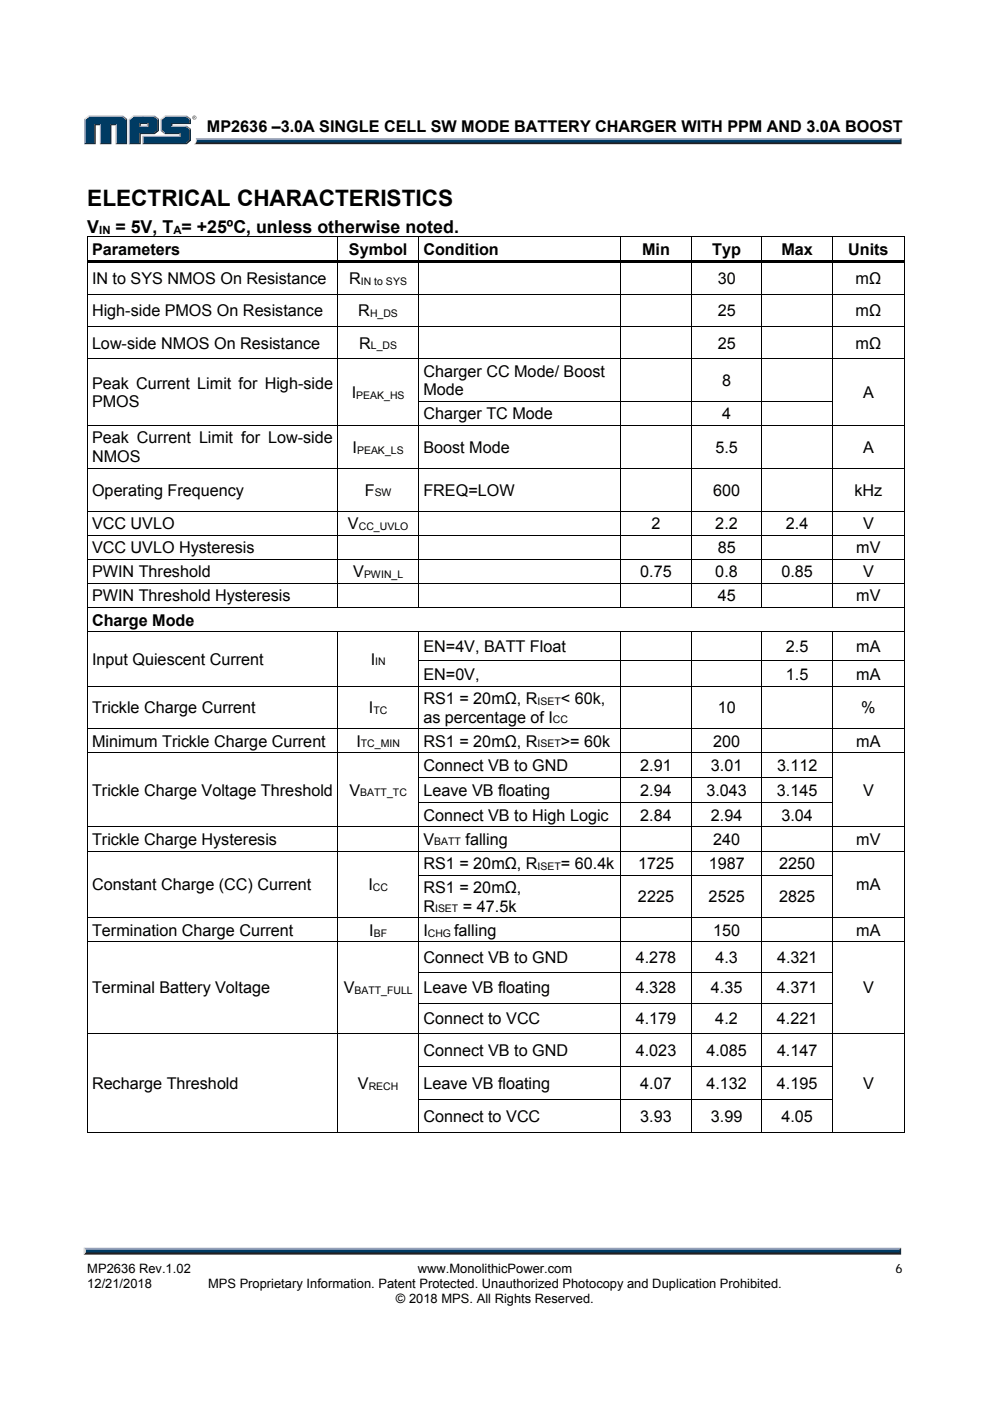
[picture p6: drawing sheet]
<svg xmlns="http://www.w3.org/2000/svg" width="210mm" height="297mm" viewBox="0 0 210 297" stroke-linecap="round" stroke-linejoin="round" font-family="sans-serif">
<path d="M18.2 265.3h172.5l.4 .7h-173.3z" fill="#231f20"/>
<path d="M17.8 264.6h173.3l-.4 .7h-172.5z" fill="#94a0b9"/>
<path d="M191.1 264.6v1.4l-.4-.4v-.6z" fill="#001339"/>
<path d="M18.2 265h172.5v.6h-172.5z" fill="#003b63"/>
<path d="M17.8 264.5l.4 .5v.6l-.4 .4z" fill="#dcddde"/>
<path d="M41.5 29.3h149.7l-.4 .6h-149.1z" fill="#94a0b9"/>
<path d="M41.7 29.9h149.1l.4 .7h-150.1l.4-.3z" fill="#231f20"/>
<path d="M190.8 29.7l.4-.4v1.3l-.4-.4z" fill="#001339"/>
<path d="M41.7 29.7h149.1v.5h-149.2z" fill="#003b63"/>
<path d="M41.5 29.3l.2 .4-.1 .5-.5 .4 .4-.6z" fill="#dcddde"/>
<path d="M29.6 26.9l.2-.3h1.4l.2 .3z" fill="#94a0b9"/>
<g fill="#003b63">
<path d="M18.1 25.4l.8-.6h7l.8 .6v4.9h-1.9v-4h-1.4v4h-2v-4h-1.4v4h-1.9z"/>
<path d="M27.6 25.4l.8-.6h2.1v1.2h-.9v.9h1.8v-.9h-1.2v-1.2h2.5l.7 .6v2.2l-.7 .6h-3.1v2.1h-2z"/>
<path d="M30.4 29h7.8v-.8h-3.1l-.8-.6v-2.2l.8-.6h4.3l.8 .6v.6h-3.9v.9h3.1l.8 .6v2.1l-.8 .7h-9z"/>
</g>
<path d="M34.9 24.6h4.7" fill="none" stroke="#94a0b9" stroke-width=".26"/>
<path d="M34.1 25.2l.8-.7 .2 .3-.8 .6z" fill="#dcddde"/>
<path d="M34.2 25.2v2.6" fill="none" stroke="#94a0b9" stroke-width=".26"/>
<path d="M34.1 27.8l.2-.2 .8 .6-.2 .2z" fill="#547194"/>
<path d="M34.9 28.3h3.4" fill="none" stroke="#001339" stroke-width=".26"/>
<g fill="#94a0b9">
<path d="M30.2 28.8h7.8v-.4l.3-.2v.8h-7.8z"/>
<path d="M30.2 28.8l.3 .2v1.3l-.3 .3z"/>
</g>
<path d="M36.3 26h3.9v-.6l.3-.2v1.1h-3.9v.3l-.3 .3z" fill="#001339"/>
<path d="M36.3 26.8h3.3" fill="none" stroke="#94a0b9" stroke-width=".26"/>
<path d="M39.6 26.6l.9 .7-.3 .2-.8-.6z" fill="#547194"/>
<g fill="#001339">
<path d="M30.2 30.6l.3-.3h8.9l.8-.7v-2.1l.3-.2v2.5l-.9 .8z"/>
<path d="M29.6 28.2h3.1l.7-.6v-2.2l.3-.2v2.6l-.9 .6h-3v2.2h-2.5l.3-.3h2z"/>
</g>
<path d="M32.8 24.5l.9 .7-.3 .2-.7-.6z" fill="#547194"/>
<path d="M28.2 24.6h4.6" fill="none" stroke="#94a0b9" stroke-width=".26"/>
<path d="M27.3 25.2l.9-.7 .2 .3-.8 .6z" fill="#dcddde"/>
<path d="M27.4 25.2v5.4" fill="none" stroke="#94a0b9" stroke-width=".26"/>
<path d="M31.2 26.3l.2-.3v.9l-.2-.3z" fill="#94a0b9"/>
<g fill="#001339">
<path d="M29.6 26h1.8l-.2 .3h-1.4v.3l-.2 .3z"/>
<path d="M26.7 25.4l.3-.2v5.4h-2.5l.3-.3h1.9z"/>
</g>
<path d="M26.1 24.5l.9 .7-.3 .2-.8-.6z" fill="#547194"/>
<path d="M18.7 24.6h7.4" fill="none" stroke="#94a0b9" stroke-width=".26"/>
<path d="M17.8 25.2l.9-.7 .2 .3-.8 .6z" fill="#dcddde"/>
<path d="M18 25.2v5.4" fill="none" stroke="#94a0b9" stroke-width=".26"/>
<path d="M20 26.3h1.4l-.2 .3h-.9v4h-2.5l.3-.3h1.9z" fill="#001339"/>
<path d="M21.3 26.3v4.3" fill="none" stroke="#94a0b9" stroke-width=".26"/>
<path d="M23.4 26.3h1.4l-.3 .3h-.9v4h-2.4l.2-.3h2z" fill="#001339"/>
<path d="M24.6 26.3v4.3" fill="none" stroke="#94a0b9" stroke-width=".26"/>
<path d="M39.6 24.5l.9 .7-.3 .2-.8-.6z" fill="#547194"/>
<path d="M40.8 24.9a.45 .45 0 0 1 .9 0 .45 .45 0 0 1-.9 0zM40.9 24.9a.35 .35 0 0 0 .7 0 .35 .35 0 0 0-.7 0zM41.1 24.7l.3 .1v.4l-.2-.2-.1 .2zM41.1 24.8v.1h.2z" fill="#231f20"/>
<g fill="#000">
<path d="M18.4 50.1h.2v.7h-.2zM18.4 55.3h.2v1h-.2zM18.6 55.3h53v.5h-53zM71.6 50.1h.1v.7h-.1zM71.6 55.8h.1v.5h-.1zM71.6 55.3h17.1v.5h-17.1zM88.7 50.1h.2v.7h-.2zM88.7 55.8h.2v.5h-.2zM88.7 55.3h42.9v.5h-42.9zM131.6 50.1h.1v.7h-.1zM131.6 55.8h.1v.5h-.1zM131.6 55.3h14.9v.5h-14.9z"/>
<path d="M146.5 50.1h.2v.7h-.2zM146.5 55.8h.2v.5h-.2zM146.5 55.3h15v.5h-15zM161.5 50.1h.2v.7h-.2zM161.5 55.8h.2v.5h-.2zM161.5 55.3h15v.5h-15zM176.5 50.1h.2v.7h-.2zM176.5 55.8h.2v.5h-.2zM176.5 55.3h15.2v.5h-15.2zM191.7 50.1h.2v.7h-.2zM191.7 50.1h.2v.2h-.2zM191.7 55.3h.2v1h-.2z"/>
<path d="M18.4 62.4h.2v.7h-.2zM18.4 69.2h.2v.6h-.2zM18.4 76h.2v.7h-.2zM71.6 62.4h.1v.7h-.1zM71.6 69.2h.1v.6h-.1zM71.6 76h.1v.7h-.1zM88.7 62.4h.2v.7h-.2zM88.7 69.2h.2v.6h-.2zM88.7 76h.2v.7h-.2zM131.6 62.4h.1v.7h-.1zM131.6 69.2h.1v.6h-.1zM131.6 76h.1v.7h-.1z"/>
<path d="M146.5 62.4h.2v.7h-.2zM146.5 69.2h.2v.6h-.2zM146.5 76h.2v.7h-.2zM161.5 62.4h.2v.7h-.2zM161.5 69.2h.2v.6h-.2zM161.5 76h.2v.7h-.2zM176.5 62.4h.2v.7h-.2zM176.5 69.2h.2v.6h-.2zM176.5 76h.2v.7h-.2zM191.7 62.4h.2v.7h-.2zM191.7 69.2h.2v.6h-.2zM191.7 76h.2v.7h-.2z"/>
<path d="M18.4 85h.2v.7h-.2zM18.4 90.1h.2v.7h-.2zM18.4 99.2h.2v.7h-.2zM71.6 85h.1v.7h-.1zM71.6 90.1h.1v.7h-.1zM71.6 99.2h.1v.7h-.1zM88.7 85h.2v.7h-.2zM88.7 90.1h.2v.7h-.2zM88.7 99.2h.2v.7h-.2zM131.6 85h.1v.7h-.1zM131.6 90.1h.1v.7h-.1zM131.6 99.2h.1v.7h-.1z"/>
<path d="M146.5 85h.2v.7h-.2zM146.5 90.1h.2v.7h-.2zM146.5 99.2h.2v.7h-.2zM161.5 85h.2v.7h-.2zM161.5 90.1h.2v.7h-.2zM161.5 99.2h.2v.7h-.2zM176.5 85h.2v.7h-.2zM176.5 90.1h.2v.7h-.2zM176.5 99.2h.2v.7h-.2zM191.7 85h.2v.7h-.2zM191.7 90.1h.2v.7h-.2zM191.7 99.2h.2v.7h-.2z"/>
<path d="M18.4 108.3h.2v.7h-.2zM18.4 113.4h.2v.7h-.2zM18.4 118.6h.2v.6h-.2zM71.6 108.3h.1v.7h-.1zM71.6 113.4h.1v.7h-.1zM71.6 118.6h.1v.6h-.1zM88.7 108.3h.2v.7h-.2zM88.7 113.4h.2v.7h-.2zM88.7 118.6h.2v.6h-.2zM131.6 108.3h.1v.7h-.1zM131.6 113.4h.1v.7h-.1zM131.6 118.6h.1v.6h-.1z"/>
<path d="M146.5 108.3h.2v.7h-.2zM146.5 113.4h.2v.7h-.2zM146.5 118.6h.2v.6h-.2zM161.5 108.3h.2v.7h-.2zM161.5 113.4h.2v.7h-.2zM161.5 118.6h.2v.6h-.2zM176.5 108.3h.2v.7h-.2zM176.5 113.4h.2v.7h-.2zM176.5 118.6h.2v.6h-.2zM191.7 108.3h.2v.7h-.2zM191.7 113.4h.2v.7h-.2zM191.7 118.6h.2v.6h-.2z"/>
<path d="M18.4 123.7h.2v.7h-.2zM18.4 128.8h.2v.7h-.2zM18.4 133.9h.2v.7h-.2zM71.6 123.7h.1v.7h-.1zM71.6 133.9h.1v.7h-.1zM88.7 123.7h.2v.7h-.2zM88.7 133.9h.2v.7h-.2zM131.6 123.7h.1v.7h-.1zM131.6 133.9h.1v.7h-.1zM146.5 123.7h.2v.7h-.2zM146.5 133.9h.2v.7h-.2zM161.5 123.7h.2v.7h-.2z"/>
<path d="M161.5 133.9h.2v.7h-.2zM176.5 123.7h.2v.7h-.2zM176.5 133.9h.2v.7h-.2zM191.7 123.7h.2v.7h-.2zM191.7 128.8h.2v.7h-.2zM191.7 133.9h.2v.7h-.2zM18.4 140h.2v1h-.2zM18.4 145.4h.2v.7h-.2zM18.4 154.5h.2v.7h-.2zM71.6 140h.1v1h-.1zM71.6 145.4h.1v.7h-.1zM71.6 154.5h.1v.7h-.1z"/>
<path d="M88.7 140h.2v1h-.2zM88.7 145.4h.2v.7h-.2zM88.7 154.5h.2v.7h-.2zM131.6 140h.1v1h-.1zM131.6 145.4h.1v.7h-.1zM131.6 154.5h.1v.7h-.1zM146.5 140h.2v1h-.2zM146.5 145.4h.2v.7h-.2zM146.5 154.5h.2v.7h-.2zM161.5 140h.2v1h-.2zM161.5 145.4h.2v.7h-.2zM161.5 154.5h.2v.7h-.2z"/>
<path d="M176.5 140h.2v1h-.2zM176.5 145.4h.2v.7h-.2zM176.5 154.5h.2v.7h-.2zM191.7 140h.2v1h-.2zM191.7 145.4h.2v.7h-.2zM191.7 154.5h.2v.7h-.2zM18.4 159.6h.2v.7h-.2zM18.4 164.7h.2v1h-.2zM18.4 170.1h.2v.7h-.2zM18.4 175.2h.2v.7h-.2zM71.6 159.6h.1v.7h-.1zM71.6 164.7h.1v1h-.1z"/>
<path d="M71.6 170.1h.1v.7h-.1zM71.6 175.2h.1v.7h-.1zM88.7 159.6h.2v.7h-.2zM88.7 164.7h.2v1h-.2zM88.7 170.1h.2v.7h-.2zM88.7 175.2h.2v.7h-.2zM131.6 159.6h.1v.7h-.1zM131.6 164.7h.1v1h-.1zM131.6 170.1h.1v.7h-.1zM131.6 175.2h.1v.7h-.1zM146.5 159.6h.2v.7h-.2zM146.5 164.7h.2v1h-.2z"/>
<path d="M146.5 170.1h.2v.7h-.2zM146.5 175.2h.2v.7h-.2zM161.5 159.6h.2v.7h-.2zM161.5 164.7h.2v1h-.2zM161.5 170.1h.2v.7h-.2zM161.5 175.2h.2v.7h-.2zM176.5 159.6h.2v.7h-.2zM176.5 164.7h.2v1h-.2zM176.5 170.1h.2v.7h-.2zM176.5 175.2h.2v.7h-.2zM191.7 159.6h.2v.7h-.2zM191.7 164.7h.2v1h-.2z"/>
<path d="M191.7 170.1h.2v.7h-.2zM191.7 175.2h.2v.7h-.2zM18.4 180.4h.2v.6h-.2zM18.4 185.5h.2v.6h-.2zM18.4 194.5h.2v.7h-.2zM71.6 180.4h.1v.6h-.1zM71.6 185.5h.1v.6h-.1zM71.6 194.5h.1v.7h-.1zM88.7 180.4h.2v.6h-.2zM88.7 185.5h.2v.6h-.2zM88.7 194.5h.2v.7h-.2zM131.6 180.4h.1v.6h-.1z"/>
<path d="M131.6 185.5h.1v.6h-.1zM131.6 194.5h.1v.7h-.1zM146.5 180.4h.2v.6h-.2zM146.5 185.5h.2v.6h-.2zM146.5 194.5h.2v.7h-.2zM161.5 180.4h.2v.6h-.2zM161.5 185.5h.2v.6h-.2zM161.5 194.5h.2v.7h-.2zM176.5 180.4h.2v.6h-.2zM176.5 185.5h.2v.6h-.2zM176.5 194.5h.2v.7h-.2zM191.7 180.4h.2v.6h-.2z"/>
<path d="M191.7 185.5h.2v.6h-.2zM191.7 194.5h.2v.7h-.2zM18.4 199.6h.2v.7h-.2zM18.4 206.1h.2v.7h-.2zM18.4 212.6h.2v.7h-.2zM18.4 219h.2v.7h-.2zM71.6 199.6h.1v.7h-.1zM71.6 206.1h.1v.7h-.1zM71.6 212.6h.1v.7h-.1zM71.6 219h.1v.7h-.1zM88.7 199.6h.2v.7h-.2zM88.7 206.1h.2v.7h-.2z"/>
<path d="M88.7 212.6h.2v.7h-.2zM88.7 219h.2v.7h-.2zM131.6 199.6h.1v.7h-.1zM131.6 206.1h.1v.7h-.1zM131.6 212.6h.1v.7h-.1zM131.6 219h.1v.7h-.1zM146.5 199.6h.2v.7h-.2zM146.5 206.1h.2v.7h-.2zM146.5 212.6h.2v.7h-.2zM146.5 219h.2v.7h-.2zM161.5 199.6h.2v.7h-.2zM161.5 206.1h.2v.7h-.2z"/>
<path d="M161.5 212.6h.2v.7h-.2zM161.5 219h.2v.7h-.2zM176.5 199.6h.2v.7h-.2zM176.5 206.1h.2v.7h-.2zM176.5 212.6h.2v.7h-.2zM176.5 219h.2v.7h-.2zM191.7 199.6h.2v.7h-.2zM191.7 206.1h.2v.7h-.2zM191.7 212.6h.2v.7h-.2zM191.7 219h.2v.7h-.2zM18.4 226.1h.2v.6h-.2zM18.4 233.1h.2v.7h-.2z"/>
<path d="M71.6 226.1h.1v.6h-.1zM71.6 233.1h.1v.7h-.1zM88.7 226.1h.2v.6h-.2zM88.7 233.1h.2v.7h-.2zM131.6 226.1h.1v.6h-.1zM131.6 233.1h.1v.7h-.1zM146.5 226.1h.2v.6h-.2zM146.5 233.1h.2v.7h-.2zM161.5 226.1h.2v.6h-.2zM161.5 233.1h.2v.7h-.2zM176.5 226.1h.2v.6h-.2zM176.5 233.1h.2v.7h-.2z"/>
<path d="M191.7 226.1h.2v.6h-.2zM191.7 233.1h.2v.7h-.2zM191.7 240.1h.2v.2h-.2z"/>
</g>
<g fill="none" stroke="#000" stroke-width=".21">
<path d="M18.4 50.2h53.2M18.5 50.8v4.5M18.5 56.3v6.1M71.6 50.8v4.5M71.6 56.3v6.1M71.7 50.2h17M88.8 50.8v4.5M88.8 56.3v6.1M88.9 50.2h42.7M131.7 50.8v4.5M131.7 56.3v6.1M131.7 50.2h14.8"/>
<path d="M146.6 50.8v4.5M146.6 56.3v6.1M146.7 50.2h14.8M161.6 50.8v4.5M161.6 56.3v6.1M161.7 50.2h14.8M176.6 50.8v4.5M176.6 56.3v6.1M176.7 50.2h15M191.8 50.8v4.5M191.8 56.3v6.1M18.5 63.1v6.1"/>
<path d="M18.5 69.8v6.2M18.5 76.7v8.3M18.6 62.5h53M18.6 69.2h53M18.6 76.1h53M71.6 63.1v6.1M71.6 69.8v6.2M71.6 76.7v8.3M71.7 62.5h17M71.7 69.2h17M71.7 76.1h17M88.8 63.1v6.1"/>
<path d="M88.8 69.8v6.2M88.8 76.7v8.3M88.9 62.5h42.7M88.9 69.2h42.7M88.9 76.1h42.7M131.7 63.1v6.1M131.7 69.8v6.2M131.7 76.7v8.3M131.7 62.5h14.8M131.7 69.2h14.8M131.7 76.1h14.8M146.6 63.1v6.1"/>
<path d="M146.6 69.8v6.2M146.6 76.7v8.3M146.7 62.5h14.8M146.7 69.2h14.8M146.7 76.1h14.8M161.6 63.1v6.1M161.6 69.8v6.2M161.6 76.7v8.3M161.7 62.5h14.8M161.7 69.2h14.8M161.7 76.1h14.8M176.6 63.1v6.1"/>
<path d="M176.6 69.8v6.2M176.6 76.7v8.3M176.7 62.5h15M176.7 69.2h15M176.7 76.1h15M191.8 63.1v6.1M191.8 69.8v6.2M191.8 76.7v8.3M18.5 85.7v4.4M18.5 90.8v8.4M18.5 99.9v8.4M18.6 90.2h53"/>
<path d="M18.6 99.3h53M71.6 85.7v4.4M71.6 90.8v8.4M71.6 99.9v8.4M71.7 90.2h17M71.7 99.3h17M88.8 85.7v4.4M88.8 90.8v8.4M88.8 99.9v8.4M88.9 85.1h42.7M88.9 90.2h42.7M88.9 99.3h42.7"/>
<path d="M131.7 85.7v4.4M131.7 90.8v8.4M131.7 99.9v8.4M131.7 85.1h14.8M131.7 90.2h14.8M131.7 99.3h14.8M146.6 85.7v4.4M146.6 90.8v8.4M146.6 99.9v8.4M146.7 85.1h14.8M146.7 90.2h14.8M146.7 99.3h14.8"/>
<path d="M161.6 85.7v4.4M161.6 90.8v8.4M161.6 99.9v8.4M161.7 85.1h14.8M161.7 90.2h14.8M161.7 99.3h14.8M176.6 85.7v4.4M176.6 90.8v8.4M176.6 99.9v8.4M176.7 90.2h15M176.7 99.3h15M191.8 85.7v4.4"/>
<path d="M191.8 90.8v8.4M191.8 99.9v8.4M18.5 109v4.4M18.5 114.1v4.5M18.5 119.2v4.5M18.6 108.4h53M18.6 113.5h53M18.6 118.6h53M71.6 109v4.4M71.6 114.1v4.5M71.6 119.2v4.5M71.7 108.4h17"/>
<path d="M71.7 113.5h17M71.7 118.6h17M88.8 109v4.4M88.8 114.1v4.5M88.8 119.2v4.5M88.9 108.4h42.7M88.9 113.5h42.7M88.9 118.6h42.7M131.7 109v4.4M131.7 114.1v4.5M131.7 119.2v4.5M131.7 108.4h14.8"/>
<path d="M131.7 113.5h14.8M131.7 118.6h14.8M146.6 109v4.4M146.6 114.1v4.5M146.6 119.2v4.5M146.7 108.4h14.8M146.7 113.5h14.8M146.7 118.6h14.8M161.6 109v4.4M161.6 114.1v4.5M161.6 119.2v4.5M161.7 108.4h14.8"/>
<path d="M161.7 113.5h14.8M161.7 118.6h14.8M176.6 109v4.4M176.6 114.1v4.5M176.6 119.2v4.5M176.7 108.4h15M176.7 113.5h15M176.7 118.6h15M191.8 109v4.4M191.8 114.1v4.5M191.8 119.2v4.5M18.5 124.4v4.4"/>
<path d="M18.5 129.5v4.4M18.5 134.6v5.4M18.6 123.8h53M18.6 128.9h173.1M18.6 134h53M71.6 124.4v4.4M71.6 134.6v5.4M71.7 123.8h17M71.7 134h17M88.8 124.4v4.4M88.8 134.6v5.4M88.9 123.8h42.7"/>
<path d="M88.9 134h42.7M131.7 124.4v4.4M131.7 134.6v5.4M131.7 123.8h14.8M131.7 134h14.8M146.6 124.4v4.4M146.6 134.6v5.4M146.7 123.8h14.8M146.7 134h14.8M161.6 124.4v4.4M161.6 134.6v5.4M161.7 123.8h14.8"/>
<path d="M161.7 134h14.8M176.6 124.4v4.4M176.6 134.6v5.4M176.7 123.8h15M176.7 134h15M191.8 124.4v4.4M191.8 129.5v4.4M191.8 134.6v5.4M18.5 141v4.4M18.5 146.1v8.4M18.5 155.2v4.4M18.6 145.5h53"/>
<path d="M18.6 154.5h53M18.6 159.6h53M71.6 141v4.4M71.6 146.1v8.4M71.6 155.2v4.4M71.7 145.5h17M71.7 154.5h17M71.7 159.6h17M88.8 141v4.4M88.8 146.1v8.4M88.8 155.2v4.4M88.9 140h42.7"/>
<path d="M88.9 145.5h42.7M88.9 154.5h42.7M88.9 159.6h42.7M131.7 141v4.4M131.7 146.1v8.4M131.7 155.2v4.4M131.7 140h14.8M131.7 145.5h14.8M131.7 154.5h14.8M131.7 159.6h14.8M146.6 141v4.4M146.6 146.1v8.4"/>
<path d="M146.6 155.2v4.4M146.7 140h14.8M146.7 145.5h14.8M146.7 154.5h14.8M146.7 159.6h14.8M161.6 141v4.4M161.6 146.1v8.4M161.6 155.2v4.4M161.7 140h14.8M161.7 145.5h14.8M161.7 154.5h14.8M161.7 159.6h14.8"/>
<path d="M176.6 141v4.4M176.6 146.1v8.4M176.6 155.2v4.4M176.7 140h15M176.7 145.5h15M176.7 154.5h15M176.7 159.6h15M191.8 141v4.4M191.8 146.1v8.4M191.8 155.2v4.4M18.5 160.3v4.4M18.5 165.7v4.4"/>
<path d="M18.5 170.8v4.4M18.5 175.9v4.5M18.6 175.3h53M71.6 160.3v4.4M71.6 165.7v4.4M71.6 170.8v4.4M71.6 175.9v4.5M71.7 175.3h17M88.8 160.3v4.4M88.8 165.7v4.4M88.8 170.8v4.4M88.8 175.9v4.5"/>
<path d="M88.9 164.8h42.7M88.9 170.2h42.7M88.9 175.3h42.7M131.7 160.3v4.4M131.7 165.7v4.4M131.7 170.8v4.4M131.7 175.9v4.5M131.7 164.8h14.8M131.7 170.2h14.8M131.7 175.3h14.8M146.6 160.3v4.4M146.6 165.7v4.4"/>
<path d="M146.6 170.8v4.4M146.6 175.9v4.5M146.7 164.8h14.8M146.7 170.2h14.8M146.7 175.3h14.8M161.6 160.3v4.4M161.6 165.7v4.4M161.6 170.8v4.4M161.6 175.9v4.5M161.7 164.8h14.8M161.7 170.2h14.8M161.7 175.3h14.8"/>
<path d="M176.6 160.3v4.4M176.6 165.7v4.4M176.6 170.8v4.4M176.6 175.9v4.5M176.7 175.3h15M191.8 160.3v4.4M191.8 165.7v4.4M191.8 170.8v4.4M191.8 175.9v4.5M18.5 181v4.5M18.5 186.1v8.4M18.5 195.2v4.4"/>
<path d="M18.6 180.4h53M18.6 194.6h53M18.6 199.7h53M71.6 181v4.5M71.6 186.1v8.4M71.6 195.2v4.4M71.7 180.4h17M71.7 194.6h17M71.7 199.7h17M88.8 181v4.5M88.8 186.1v8.4M88.8 195.2v4.4"/>
<path d="M88.9 180.4h42.7M88.9 185.5h42.7M88.9 194.6h42.7M88.9 199.7h42.7M131.7 181v4.5M131.7 186.1v8.4M131.7 195.2v4.4M131.7 180.4h14.8M131.7 185.5h14.8M131.7 194.6h14.8M131.7 199.7h14.8M146.6 181v4.5"/>
<path d="M146.6 186.1v8.4M146.6 195.2v4.4M146.7 180.4h14.8M146.7 185.5h14.8M146.7 194.6h14.8M146.7 199.7h14.8M161.6 181v4.5M161.6 186.1v8.4M161.6 195.2v4.4M161.7 180.4h14.8M161.7 185.5h14.8M161.7 194.6h14.8"/>
<path d="M161.7 199.7h14.8M176.6 181v4.5M176.6 186.1v8.4M176.6 195.2v4.4M176.7 180.4h15M176.7 194.6h15M176.7 199.7h15M191.8 181v4.5M191.8 186.1v8.4M191.8 195.2v4.4M18.5 200.3v5.8M18.5 206.8v5.8"/>
<path d="M18.5 213.3v5.7M18.5 219.7v6.4M18.6 219.1h53M71.6 200.3v5.8M71.6 206.8v5.8M71.6 213.3v5.7M71.6 219.7v6.4M71.7 219.1h17M88.8 200.3v5.8M88.8 206.8v5.8M88.8 213.3v5.7M88.8 219.7v6.4"/>
<path d="M88.9 206.2h42.7M88.9 212.7h42.7M88.9 219.1h42.7M131.7 200.3v5.8M131.7 206.8v5.8M131.7 213.3v5.7M131.7 219.7v6.4M131.7 206.2h14.8M131.7 212.7h14.8M131.7 219.1h14.8M146.6 200.3v5.8M146.6 206.8v5.8"/>
<path d="M146.6 213.3v5.7M146.6 219.7v6.4M146.7 206.2h14.8M146.7 212.7h14.8M146.7 219.1h14.8M161.6 200.3v5.8M161.6 206.8v5.8M161.6 213.3v5.7M161.6 219.7v6.4M161.7 206.2h14.8M161.7 212.7h14.8M161.7 219.1h14.8"/>
<path d="M176.6 200.3v5.8M176.6 206.8v5.8M176.6 213.3v5.7M176.6 219.7v6.4M176.7 219.1h15M191.8 200.3v5.8M191.8 206.8v5.8M191.8 213.3v5.7M191.8 219.7v6.4M18.5 226.7v6.4M18.5 233.8v6.5M71.6 226.7v6.4"/>
<path d="M71.6 233.8v6.5M88.8 226.7v6.4M88.8 233.8v6.5M88.9 226.1h42.7M88.9 233.2h42.7M131.7 226.7v6.4M131.7 233.8v6.5M131.7 226.1h14.8M131.7 233.2h14.8M146.6 226.7v6.4M146.6 233.8v6.5M146.7 226.1h14.8"/>
<path d="M146.7 233.2h14.8M161.6 226.7v6.4M161.6 233.8v6.5M161.7 226.1h14.8M161.7 233.2h14.8M176.6 226.7v6.4M176.6 233.8v6.5M191.8 226.7v6.4M191.8 233.8v6.5M18.4 240.2h53.2M71.7 240.2h17M88.9 240.2h42.7"/>
<path d="M131.7 240.2h14.8M146.7 240.2h14.8M161.7 240.2h14.8M176.7 240.2h15"/>
</g>
<text font-size="4.8" x="18.5" y="43.7">ELECTRICAL CHARACTERISTICS</text>
<g font-size="3.8">
<text x="18.5" y="49.3">V</text>
<text x="24.5" y="49.3">= 5V, T = +25ºC, unless otherwise noted.</text>
</g>
<g font-size="3.4">
<text x="43.9" y="28">MP2636 –3.0A SINGLE CELL SW MODE BATTERY CHARGER WITH PPM AND 3.0A BOOST</text>
<text x="19.5" y="54">Parameters</text>
<text x="74" y="54">Symbol</text>
<text x="89.8" y="54">Condition</text>
<text x="136.2" y="54">Min</text>
<text x="151.1" y="54">Typ</text>
<text x="165.8" y="54">Max</text>
<text x="179.9" y="54">Units</text>
<text x="19.5" y="60.3">IN to SYS NMOS On Resistance</text>
<text x="74.1" y="60.3">R</text>
<text x="152.2" y="60.3">30</text>
<text x="181.5" y="60.3">mΩ</text>
<text x="19.5" y="67.1">High-side PMOS On Resistance</text>
<text x="76" y="67.1">R</text>
<text x="152.2" y="67.1">25</text>
<text x="181.5" y="67.1">mΩ</text>
<text x="19.5" y="73.9">Low-side NMOS On Resistance</text>
<text x="76.2" y="73.9">R</text>
<text x="152.2" y="73.9">25</text>
<text x="181.5" y="73.9">mΩ</text>
<text x="19.5" y="82.4">Peak Current Limit for High-side</text>
<text x="89.8" y="79.9">Charger CC Mode/ Boost</text>
<text x="89.8" y="83.8">Mode</text>
<text x="153.2" y="81.8">8</text>
<text x="19.5" y="86.4">PMOS</text>
<text x="74.6" y="84.4">I</text>
<text x="89.8" y="88.9">Charger TC Mode</text>
<text x="153.2" y="88.9">4</text>
<text x="183" y="84.4">A</text>
<text x="19.5" y="94">Peak Current Limit for Low-side</text>
<text x="19.5" y="98">NMOS</text>
<text x="74.8" y="96">I</text>
<text x="89.8" y="96">Boost Mode</text>
<text x="151.7" y="96">5.5</text>
<text x="183.1" y="96">A</text>
<text x="19.5" y="105.1">Operating Frequency</text>
<text x="77.4" y="105.1">F</text>
<text x="89.8" y="105.1">FREQ=LOW</text>
<text x="151.3" y="105.1">600</text>
<text x="181.2" y="105.1">kHz</text>
<text x="19.5" y="112.2">VCC UVLO</text>
<text x="73.8" y="112.2">V</text>
<text x="138.2" y="112.2">2</text>
<text x="151.7" y="112.2">2.2</text>
<text x="166.7" y="112.2">2.4</text>
<text x="183.1" y="112.2">V</text>
<text x="19.5" y="117.3">VCC UVLO Hysteresis</text>
<text x="152.2" y="117.3">85</text>
<text x="181.6" y="117.3">mV</text>
<text x="19.5" y="122.4">PWIN Threshold</text>
<text x="74.9" y="122.4">V</text>
<text x="135.8" y="122.4">0.75</text>
<text x="151.7" y="122.4">0.8</text>
<text x="165.8" y="122.4">0.85</text>
<text x="183" y="122.4">V</text>
<text x="19.5" y="127.5">PWIN Threshold Hysteresis</text>
<text x="152.2" y="127.5">45</text>
<text x="181.6" y="127.5">mV</text>
<text x="19.5" y="132.7">Charge Mode</text>
<text x="19.5" y="140.9">Input Quiescent Current</text>
<text x="78.6" y="140.9">I</text>
<text x="89.8" y="138.2">EN=4V, BATT Float</text>
<text x="166.7" y="138.2">2.5</text>
<text x="181.6" y="138.2">mA</text>
<text x="89.8" y="144.1">EN=0V,</text>
<text x="89.8" y="149.2">RS1 = 20mΩ, R</text>
<text x="118.9" y="149.2">&lt; 60k,</text>
<text x="166.7" y="144.1">1.5</text>
<text x="181.6" y="144.1">mA</text>
<text x="19.5" y="151.2">Trickle Charge Current</text>
<text x="78.2" y="151.2">I</text>
<text x="89.8" y="153.2">as percentage of I</text>
<text x="152.2" y="151.2">10</text>
<text x="182.7" y="151.2">%</text>
<text x="19.5" y="158.3">Minimum Trickle Charge Current</text>
<text x="75.6" y="158.3">I</text>
<text x="89.8" y="158.3">RS1 = 20mΩ, R</text>
<text x="118.9" y="158.3">&gt;= 60k</text>
<text x="151.3" y="158.3">200</text>
<text x="181.6" y="158.3">mA</text>
<text x="89.8" y="163.4">Connect VB to GND</text>
<text x="135.8" y="163.4">2.91</text>
<text x="150.8" y="163.4">3.01</text>
<text x="164.8" y="163.4">3.112</text>
<text x="19.5" y="168.7">Trickle Charge Voltage Threshold</text>
<text x="74.1" y="168.7">V</text>
<text x="89.8" y="168.9">Leave VB floating</text>
<text x="89.8" y="174">Connect VB to High Logic</text>
<text x="135.8" y="168.9">2.94</text>
<text x="135.8" y="174">2.84</text>
<text x="149.8" y="168.9">3.043</text>
<text x="150.8" y="174">2.94</text>
<text x="164.8" y="168.9">3.145</text>
<text x="165.8" y="174">3.04</text>
<text x="183" y="168.7">V</text>
<text x="19.5" y="179.1">Trickle Charge Hysteresis</text>
<text x="89.8" y="179.1">V</text>
<text x="98.7" y="179.1">falling</text>
<text x="151.3" y="179.1">240</text>
<text x="181.6" y="179.1">mV</text>
<text x="89.8" y="184.2">RS1 = 20mΩ, R</text>
<text x="118.9" y="184.2">= 60.4k</text>
<text x="135.3" y="184.2">1725</text>
<text x="150.3" y="184.2">1987</text>
<text x="165.3" y="184.2">2250</text>
<text x="19.5" y="188.7">Constant Charge (CC) Current</text>
<text x="78.1" y="188.7">I</text>
<text x="89.8" y="189.3">RS1 = 20mΩ,</text>
<text x="135.3" y="191.3">2225</text>
<text x="150.3" y="191.3">2525</text>
<text x="165.3" y="191.3">2825</text>
<text x="181.6" y="188.7">mA</text>
<text x="89.8" y="193.3">R</text>
<text x="98.2" y="193.3">= 47.5k</text>
<text x="19.5" y="198.4">Termination Charge Current</text>
<text x="78.3" y="198.4">I</text>
<text x="89.8" y="198.4">I</text>
<text x="96.3" y="198.4">falling</text>
<text x="151.3" y="198.4">150</text>
<text x="181.6" y="198.4">mA</text>
<text x="89.8" y="204.2">Connect VB to GND</text>
<text x="134.9" y="204.2">4.278</text>
<text x="151.7" y="204.2">4.3</text>
<text x="164.8" y="204.2">4.321</text>
<text x="19.5" y="210.6">Terminal Battery Voltage</text>
<text x="72.9" y="210.6">V</text>
<text x="89.8" y="210.6">Leave VB floating</text>
<text x="134.9" y="210.6">4.328</text>
<text x="150.8" y="210.6">4.35</text>
<text x="164.8" y="210.6">4.371</text>
<text x="183" y="210.6">V</text>
<text x="89.8" y="217.1">Connect to VCC</text>
<text x="134.8" y="217.1">4.179</text>
<text x="151.7" y="217.1">4.2</text>
<text x="164.8" y="217.1">4.221</text>
<text x="89.8" y="223.9">Connect VB to GND</text>
<text x="134.9" y="223.9">4.023</text>
<text x="149.8" y="223.9">4.085</text>
<text x="164.8" y="223.9">4.147</text>
<text x="19.5" y="230.8">Recharge Threshold</text>
<text x="75.9" y="230.8">V</text>
<text x="89.8" y="230.8">Leave VB floating</text>
<text x="135.8" y="230.8">4.07</text>
<text x="149.8" y="230.8">4.132</text>
<text x="164.8" y="230.8">4.195</text>
<text x="183" y="230.8">V</text>
<text x="89.8" y="237.9">Connect to VCC</text>
<text x="135.8" y="237.9">3.93</text>
<text x="150.8" y="237.9">3.99</text>
<text x="165.8" y="237.9">4.05</text>
</g>
<g font-size="2.7">
<text x="18.5" y="270">MP2636 Rev.1.02</text>
<text x="18.5" y="273.2">12/21/2018</text>
<text x="44.1" y="273.2">MPS Proprietary Information. Patent Protected. Unauthorized Photocopy and Duplication Prohibited.</text>
<text x="88.6" y="270">www.MonolithicPower.com</text>
<text x="189.9" y="270">6</text>
<text x="84" y="276.3">© 2018 MPS. All Rights Reserved.</text>
</g>
<g font-size="2.4">
<text x="21" y="49.7">IN</text>
<text x="36.8" y="49.7">A</text>
</g>
<g font-size="2.2">
<text x="76.6" y="60.5">IN to SYS</text>
<text x="78.5" y="67.3">H_DS</text>
<text x="78.7" y="74.1">L_DS</text>
<text x="75.5" y="84.6">PEAK_HS</text>
<text x="75.7" y="96.2">PEAK_LS</text>
<text x="79.5" y="105.2">SW</text>
<text x="76.1" y="112.4">CC_UVLO</text>
<text x="77.2" y="122.6">PWIN_L</text>
<text x="79.6" y="141.1">IN</text>
<text x="114" y="149.4">ISET</text>
<text x="79.2" y="151.4">TC</text>
<text x="117.3" y="153.4">CC</text>
<text x="76.5" y="158.5">TC_MIN</text>
<text x="114" y="158.5">ISET</text>
<text x="76.4" y="168.9">BATT_TC</text>
<text x="92.1" y="179.3">BATT</text>
<text x="114" y="184.4">ISET</text>
<text x="79.1" y="188.9">CC</text>
<text x="92.3" y="193.4">ISET</text>
<text x="79.3" y="198.6">BF</text>
<text x="90.8" y="198.6">CHG</text>
<text x="75.2" y="210.8">BATT_FULL</text>
<text x="78.2" y="231">RECH</text>
</g>
</svg>
